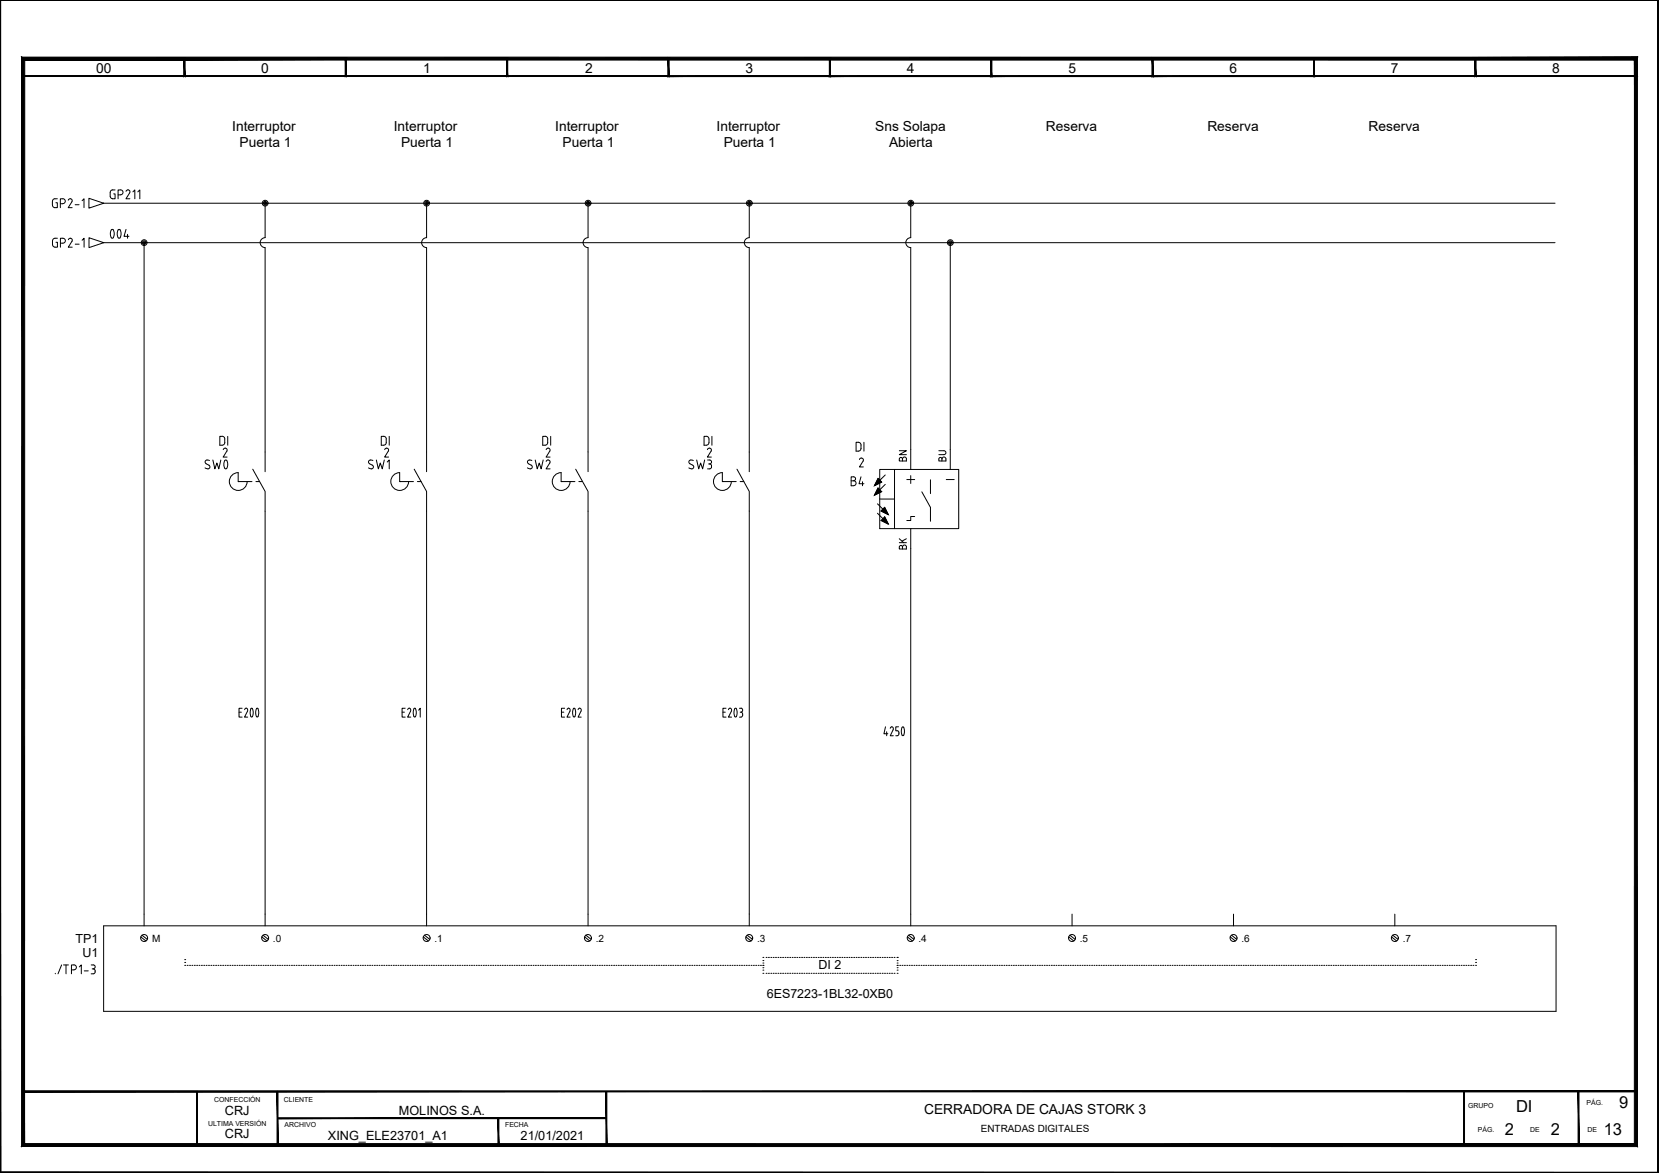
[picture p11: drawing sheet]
<svg xmlns="http://www.w3.org/2000/svg" width="420mm" height="297mm" viewBox="0 0 420 297" stroke-linecap="round" stroke-linejoin="round" font-family="sans-serif">
<g fill="#000" stroke="#000" stroke-width=".25">
<path d="M222.4 123.6l.9 .9-1.8 .9zM222.4 121.2l.9 .9-1.8 .9zM223.1 131.8l.9-.9 1 1.8zM223.1 129.4l.9-.9 1 1.8z"/>
<path d="M0 .1h419.9zM0 .1h419.9z"/>
<path d="M5.7 19.4h41.1l-.2-.3zM5.9 19.1h40.7l-40.9 .3zM5.7 14.7v4.7l.2-.3zM5.7 14.7l.2 .3v4.1zM5.7 14.7l.2 .3 40.9-.3zM5.9 15l40.9-.3-.2 .3zM46.8 14.7l-.2 .3 .2 4.4zM46.6 15l.2 4.4-.2-.3z"/>
<path d="M46.6 19.4h41.1l-.2-.3zM46.6 19.4l.2-.3h40.7zM46.6 14.7v4.7l.2-.3zM46.6 14.7l.2 .3v4.1zM46.6 14.7l.2 .3 40.9-.3zM46.8 15l40.9-.3-.2 .3zM87.7 14.7l-.2 .3 .2 4.4zM87.5 15l.2 4.4-.2-.3z"/>
<path d="M87.5 19.4h41.1l-.2-.3zM87.7 19.1h40.7l-40.9 .3zM87.5 14.7v4.7l.2-.3zM87.5 14.7l.2 .3v4.1zM87.5 14.7l.2 .3 40.9-.3zM87.7 15l40.9-.3-.2 .3zM128.6 14.7l-.2 .3 .2 4.4zM128.4 15l.2 4.4-.2-.3z"/>
<path d="M128.3 19.4h41.1l-.2-.3zM128.5 19.1h40.7l-40.9 .3zM128.3 14.7v4.7l.2-.3zM128.3 14.7l.2 .3v4.1zM128.3 14.7l.2 .3 40.9-.3zM128.5 15l40.9-.3-.2 .3zM169.4 14.7l-.2 .3 .2 4.4zM169.2 15l.2 4.4-.2-.3z"/>
<path d="M169.2 19.4h41.1l-.2-.2zM169.2 19.4l.2-.2h40.7zM169.2 14.7v4.7l.2-.2zM169.2 14.7l.2 .3v4.2zM169.2 14.7l.2 .3 40.9-.3zM169.4 15l40.9-.3-.2 .3zM210.3 14.7l-.2 .3 .2 4.4zM210.1 15l.2 4.4-.2-.2z"/>
<path d="M210 19.4h41.2l-.3-.2zM210.3 19.2h40.6l-40.9 .2zM210 14.7v4.7l.3-.2zM210 14.7l.3 .3v4.2zM210 14.7l.3 .3 40.9-.3zM210.3 15l40.9-.3-.3 .3zM251.2 14.7l-.3 .3 .3 4.4zM250.9 15l.3 4.4-.3-.2z"/>
<path d="M250.9 19.4h41.2l-.3-.2zM250.9 19.4l.3-.2h40.6zM250.9 14.7v4.7l.3-.2zM250.9 14.7l.3 .3v4.2zM250.9 14.7l.3 .3 40.9-.3zM251.2 15l40.9-.3-.3 .3zM292.1 14.7l-.3 .3 .3 4.4zM291.8 15l.3 4.4-.3-.2z"/>
<path d="M291.8 19.4h41.1l-.2-.2zM291.8 19.4l.2-.2h40.7zM291.8 14.7v4.7l.2-.2zM291.8 14.7l.2 .3v4.2zM291.8 14.7l.2 .3 40.9-.3zM292 15l40.9-.3-.2 .3zM332.9 14.7l-.2 .3 .2 4.4zM332.7 15l.2 4.4-.2-.2z"/>
<path d="M332.7 19.4h41.1l-.2-.3zM332.9 19.1h40.7l-40.9 .3zM332.7 14.7v4.7l.2-.3zM332.7 14.7l.2 .3v4.1zM332.7 14.7l.2 .3 40.9-.3zM332.9 15l40.9-.3-.2 .3zM373.8 14.7l-.2 .3 .2 4.4zM373.6 15l.2 4.4-.2-.3z"/>
<path d="M373.5 19.4h41.1l-.2-.3zM373.5 19.4l.2-.3h40.7zM373.5 14.7v4.7l.2-.3zM373.5 14.7l.2 .3v4.1zM373.5 14.7l.2 .3 40.9-.3zM373.7 15l40.9-.3-.2 .3zM414.6 14.7l-.2 .3 .2 4.4zM414.4 15l.2 4.4-.2-.3z"/>
<path d="M419.9 .1v296.7zM419.9 .1l.1 296.8zM419.9 .1l.1 296.8z"/>
<path d="M5.8 276.3v.2l408.5-.2zM5.8 276.5l408.5-.2v.2z"/>
<path d="M0 .1v296.9l.2-.2zM0 .1h.2v296.7z"/>
<path d="M5.5 290.3l408.4-.7h-407.7zM5.5 290.3l408.4-.7 .8 .8zM413.9 15.2v274.4l.8 .8zM413.9 15.2l.8-.7v275.9zM6.3 15.2h407.6l.8-.7zM5.5 14.5h409.2l-408.4 .7zM5.5 14.5l.7 275.1 .1-274.4zM5.5 14.5l.7 275.1-.7 .7z"/>
<path d="M49.8 276.4v13.6h.2zM49.8 276.4h.2v13.6z"/>
<path d="M70.2 276.4v13.6h.2zM70.2 276.4h.2v13.6z"/>
<path d="M70.3 283v.3l83.3-.3zM70.3 283.3l83.3-.3v.3z"/>
<path d="M126.1 283.2v6.8h.2zM126.1 283.2h.2v6.8z"/>
<path d="M153.5 276.4v13.7h.2zM153.5 276.4h.2v13.7z"/>
<path d="M370.7 276.4v13.6h.2zM370.7 276.4h.2v13.6z"/>
<path d="M399.7 276.4v13.6h.2zM399.7 276.4h.2v13.6z"/>
<path d="M.2 296.8l419.8 .1zM.2 296.8l419.8 .1-420 .1zM0 297h420v-.1zM0 297h420z"/>
</g>
<g fill="none" stroke="#000" stroke-width=".25">
<path d="M0 .1v296.9h420M5.8 19.2h408.5v257.2l-408.5-.1zM414.5 19.3v257.1M14.5 50.3l-1 .2a1.85 1.85 0 0 0-.2 1.7l.4 .3 .8 .1v-1.3h-.3M15.3 51.6h.6M15.9 51.6a.61 .61 0 0 0 .6-.7 .61 .61 0 0 0-.6-.6h-.6v2.3M17.3 50.7a.5 .5 0 0 1 .7-.3 .5 .5 0 0 1 .2 .7l-.9 1.5h1M19 51.8h1M20.8 50.8l.5-.5v2.3M22.5 50.2l3.8 1.3-3.8 1.2zM26.3 51.5h367.5M28.5 48.1h.6"/>
<path d="M28.5 48.1l-.4 .2a1.82 1.82 0 0 0-.1 1.6l.3 .4h.8v-1.2h-.3M30.5 48.1h-.6v2.2M30.5 48.1a.62 .62 0 0 1 .7 .6 .62 .62 0 0 1-.7 .6h-.6M31.9 48.5a.5 .5 0 0 1 .7-.4 .5 .5 0 0 1 .2 .7M32.8 48.9l-.9 1.4h1M33.7 48.6l.4-.5v2.2M34.9 48.6l.5-.5v2.2M67.1 51.5v8.7M108 51.5v8.7a1.26 1.26 0 0 0-1.2 1.2 1.26 1.26 0 0 0 1.2 1.3M148.9 51.5v8.7a1.26 1.26 0 0 0-1.2 1.2 1.26 1.26 0 0 0 1.2 1.3M189.8 51.5v8.7a1.26 1.26 0 0 0-1.3 1.2 1.26 1.26 0 0 0 1.3 1.3M230.7 51.5v8.7a1.26 1.26 0 0 0-1.3 1.2 1.26 1.26 0 0 0 1.3 1.3"/>
<path d="M26.3 61.5h367.5M36.5 61.5v172.9M67.1 62.7v56.8M67.2 60.2a1.26 1.26 0 0 0-1.3 1.2 1.26 1.26 0 0 0 1.3 1.3M108 62.7v56.8M148.9 62.7v56.8M189.8 62.7v56.8M230.7 62.7v51.2M240.7 61.8v52.1M60.3 119.7a2.25 2.25 0 0 0-2.2 2.2 2.25 2.25 0 0 0 2.2 2.3 2.25 2.25 0 0 0 2.3-2.3M64 118.8l3.1 5.6v110M101.2 119.7v2.2h3.5"/>
<path d="M101.2 119.7a2.25 2.25 0 0 0-2.2 2.2 2.25 2.25 0 0 0 2.2 2.3 2.25 2.25 0 0 0 2.3-2.3M104.9 118.8l3.1 5.6v110M142.1 119.7v2.2h3.5M142.1 119.7a2.25 2.25 0 0 0-2.2 2.2 2.25 2.25 0 0 0 2.2 2.3 2.25 2.25 0 0 0 2.3-2.3M145.8 118.8l3.1 5.6v110M182.9 119.7v2.2h3.6M183 119.7a2.25 2.25 0 0 0-2.3 2.2 2.25 2.25 0 0 0 2.3 2.3 2.25 2.25 0 0 0 2.2-2.3M186.6 118.8l3.2 5.6v110M218.6 116.8l-.9 1.4h1M222.8 118.9h20v15h-20zM226.5 118.9v15M64.8 121.9h.9"/>
<path d="M105.7 121.9h.9M146.6 121.9h.9M187.5 121.9h.9M222.2 130l1.4 1.3M222.2 127.6l1.4 1.3M222.4 123.6l-.9 1.8 1.8-.9M222.4 121.2l.9 .9-1.8 .9zM222.8 126.4h3.7M223.1 129.4l.9-.9 1 1.8zM224 130.9l1 1.8-1.9-.9M224.2 122.7l-1.4 1.3M224.2 120.3l-1.4 1.3"/>
<path d="M229.7 121.4h1.9M230.7 120.4v2M230.7 138.9v95.5M231.6 130.8h-.9v1h-1M233.5 124.6l2.1 3.9v3.5M235.6 121.5v3.5M239.6 121.4h2.1M102.6 179.4h-.8v2.2h.8M103.2 179.7a.43 .43 0 0 1 .7-.3 .43 .43 0 0 1 .1 .7M104.9 179.4l.1-.1a1.79 1.79 0 0 1 0 2.3 1.94 1.94 0 0 1-.1-2.2zM106 179.8l.4-.4v2.2M143 179.4h-.8v2.2h.8"/>
<path d="M144 179.3l.3 .3v.5M144 179.3l-.4 .4M145.2 179.5l.2-.2a1.79 1.79 0 0 1 0 2.3l-.2-.1M145.2 179.5l-.2 .8 .2 1.2M146.4 179.7a.44 .44 0 0 1 .6-.3 .44 .44 0 0 1 .2 .7M183.9 179.4h-.8v2.2h.8M184.5 179.7a.44 .44 0 0 1 .6-.3 .44 .44 0 0 1 .1 .7M186.1 179.5l.2-.2a1.79 1.79 0 0 1 0 2.3l-.2-.1-.2-.8zM187.3 179.4h.4M187.7 179.3a.51 .51 0 0 1 .4 .5 .51 .51 0 0 1-.4 .5M101.8 180.3h.6M104 180.1l-.8 1.5h.8"/>
<path d="M142.2 180.3h.6M144.3 180.1l-.7 1.5h.8M147.1 180.1l-.7 1.5h.8M183.1 180.3h.6M185.2 180.1l-.7 1.5h.8M187.5 180.3h.2M187.7 180.3l.3 .3v.7l-.7 .3M26.2 234.4h367.9v21.7h-367.9zM35.6 237.2l1.4 1.1M36 236.8l1.3 1.1M66.3 237.2l1.3 1.1M66.6 236.8l1.3 1.1"/>
<path d="M107.2 237.2l1.3 1.1M107.5 236.8l1.3 1.1M148.1 237.2l1.3 1.1M148.4 236.8l1.3 1.1M188.9 237.2l1.3 1.1M189.2 236.8l1.4 1.1M229.8 237.2l1.3 1.1M230.1 236.8l1.4 1.1M270.6 237.2l1.3 1.1M271 236.8l1.3 1.1M271.5 231.5v2.9M311.6 237.2l1.3 1.1"/>
<path d="M311.9 236.8l1.3 1.1M312.4 231.5v2.9M352.4 237.2l1.3 1.1M352.7 236.8l1.4 1.1M353.3 231.5v2.9M18.1 245.6h.6a.61 .61 0 0 0 .6-.6 .61 .61 0 0 0-.6-.6h-.6v2.2M20.1 244.8l.5-.4v2.2M21.3 245.9h1.1M23.1 244.4l.5-.1a.5 .5 0 0 1 .5 .5 .5 .5 0 0 1-.5 .5M23.3 245.3h.3M23.6 245.3l.4 .3 .1 .2M24.1 245.9v.2"/>
<path d="M24.1 246.1l-.2 .4-.8 .1M46.8 243h.1M46.8 243.7h.1M46.8 244.5h.1M47.4 244.5h.1M48 244.5h.1M48.6 244.5h.1M49.2 244.5h.1M49.8 244.5h.1M50.4 244.5h.1M51 244.5h.1M51.6 244.5h.1"/>
<path d="M52.2 244.5h.1M52.8 244.5h.1M53.4 244.5h.1M54 244.5h.1M54.6 244.5h.1M55.2 244.5h.1M55.8 244.5h.1M56.4 244.5h.1M57 244.5h.1M57.6 244.5h.1M58.2 244.5h.1M58.8 244.5h.1"/>
<path d="M59.4 244.5h.1M60 244.5h.1M60.6 244.5h.1M61.2 244.5h.1M61.8 244.5h.1M62.4 244.5h.1M63 244.5h.1M63.6 244.5h.1M64.2 244.5h.1M64.8 244.5h.1M65.4 244.5h.1M66 244.5h.1"/>
<path d="M66.6 244.5h.1M67.2 244.5h.1M67.8 244.5h.1M68.4 244.5h.1M69 244.5h.1M69.6 244.5h.1M70.2 244.5h.1M70.8 244.5h.1M71.4 244.5h.1M72 244.5h.1M72.6 244.5h.1M73.2 244.5h.1"/>
<path d="M73.8 244.5h.1M74.4 244.5h.1M75 244.5h.1M75.6 244.5h.1M76.2 244.5h.1M76.8 244.5h.1M77.4 244.5h.1M78 244.5h.1M78.6 244.5h.1M79.2 244.5h.1M79.8 244.5h.1M80.4 244.5h.1"/>
<path d="M81 244.5h.1M81.6 244.5h.1M82.2 244.5h.1M82.8 244.5h.1M83.4 244.5h.1M84 244.5h.1M84.6 244.5h.1M85.2 244.5h.1M85.8 244.5h.1M86.4 244.5h.1M87 244.5h.1M87.6 244.5h.1"/>
<path d="M88.2 244.5h.1M88.8 244.5h.1M89.4 244.5h.1M90 244.5h.1M90.6 244.5h.1M91.2 244.5h.1M91.8 244.5h.1M92.4 244.5h.1M93 244.5h.1M93.6 244.5h.1M94.2 244.5h.1M94.8 244.5h.1"/>
<path d="M95.4 244.5h.1M96 244.5h.1M96.6 244.5h.1M97.2 244.5h.1M97.8 244.5h.1M98.4 244.5h.1M99 244.5h.1M99.6 244.5h.1M100.2 244.5h.1M100.8 244.5h.1M101.4 244.5h.1M102 244.5h.1"/>
<path d="M102.6 244.5h.1M103.2 244.5h.1M103.8 244.5h.1M104.4 244.5h.1M105 244.5h.1M105.6 244.5h.1M106.2 244.5h.1M106.8 244.5h.1M107.4 244.5h.1M108 244.5h.1M108.6 244.5h.1M109.2 244.5h.1"/>
<path d="M109.8 244.5h.1M110.4 244.5h.1M111 244.5h.1M111.6 244.5h.1M112.2 244.5h.1M112.8 244.5h.1M113.4 244.5h.1M114 244.5h.1M114.6 244.5h.1M115.2 244.5h.1M115.8 244.5h.1M116.4 244.5h.1"/>
<path d="M117 244.5h.1M117.6 244.5h.1M118.2 244.5h.1M118.8 244.5h.1M119.4 244.5h.1M120 244.5h.1M120.6 244.5h.1M121.2 244.5h.1M121.8 244.5h.1M122.4 244.5h.1M123 244.5h.1M123.6 244.5h.1"/>
<path d="M124.2 244.5h.1M124.8 244.5h.1M125.4 244.5h.1M126 244.5h.1M126.6 244.5h.1M127.2 244.5h.1M127.8 244.5h.1M128.4 244.5h.1M129 244.5h.1M129.6 244.5h.1M130.2 244.5h.1M130.8 244.5h.1"/>
<path d="M131.4 244.5h.1M132 244.5h.1M132.6 244.5h.1M133.2 244.5h.1M133.8 244.5h.1M134.4 244.5h.1M135 244.5h.1M135.6 244.5h.1M136.2 244.5h.1M136.8 244.5h.1M137.4 244.5h.1M138 244.5h.1"/>
<path d="M138.6 244.5h.1M139.2 244.5h.1M139.8 244.5h.1M140.4 244.5h.1M141 244.5h.1M141.6 244.5h.1M142.2 244.5h.1M142.8 244.5h.1M143.4 244.5h.1M144 244.5h.1M144.6 244.5h.1M145.2 244.5h.1"/>
<path d="M145.8 244.5h.1M146.4 244.5h.1M147 244.5h.1M147.6 244.5h.1M148.2 244.5h.1M148.8 244.5h.1M149.4 244.5h.1M150 244.5h.1M150.6 244.5h.1M151.2 244.5h.1M151.8 244.5h.1M152.4 244.5h.1"/>
<path d="M153 244.5h.1M153.6 244.5h.1M154.2 244.5h.1M154.8 244.5h.1M155.4 244.5h.1M156 244.5h.1M156.6 244.5h.1M157.2 244.5h.1M157.8 244.5h.1M158.4 244.5h.1M159 244.5h.1M159.6 244.5h.1"/>
<path d="M160.2 244.5h.1M160.8 244.5h.1M161.4 244.5h.1M162 244.5h.1M162.6 244.5h.1M163.2 244.5h.1M163.8 244.5h.1M164.4 244.5h.1M165 244.5h.1M165.6 244.5h.1M166.2 244.5h.1M166.8 244.5h.1"/>
<path d="M167.4 244.5h.1M168 244.5h.1M168.6 244.5h.1M169.2 244.5h.1M169.8 244.5h.1M170.4 244.5h.1M171 244.5h.1M171.6 244.5h.1M172.2 244.5h.1M172.8 244.5h.1M173.4 244.5h.1M174 244.5h.1"/>
<path d="M174.6 244.5h.1M175.2 244.5h.1M175.8 244.5h.1M176.4 244.5h.1M177 244.5h.1M177.6 244.5h.1M178.2 244.5h.1M178.8 244.5h.1M179.4 244.5h.1M180 244.5h.1M180.6 244.5h.1M181.2 244.5h.1"/>
<path d="M181.8 244.5h.1M182.4 244.5h.1M183 244.5h.1M183.6 244.5h.1M184.2 244.5h.1M184.8 244.5h.1M185.4 244.5h.1M186 244.5h.1M186.6 244.5h.1M187.2 244.5h.1M187.8 244.5h.1M188.4 244.5h.1"/>
<path d="M189 244.5h.1M189.6 244.5h.1M190.2 244.5h.1M190.8 244.5h.1M191.4 244.5h.1M192 244.5h.1M192.6 244.5h.1M193.2 244.5h.1M193.2 246.5h.1M193.2 245.7h.1M193.2 245.1h.1M193.2 243.9h.1"/>
<path d="M193.2 243.3h.1M193.2 242.5h.1M194 246.5h.1M194 242.5h.1M194.6 246.5h.1M194.6 242.5h.1M195.2 246.5h.1M195.2 242.5h.1M195.8 246.5h.1M195.8 242.5h.1M196.4 246.5h.1M196.4 242.5h.1"/>
<path d="M197 246.5h.1M197 242.5h.1M197.6 246.5h.1M197.6 242.5h.1M198.2 246.5h.1M198.2 242.5h.1M198.8 246.5h.1M198.8 242.5h.1M199.4 246.5h.1M199.4 242.5h.1M200 246.5h.1M200 242.5h.1"/>
<path d="M200.6 246.5h.1M200.6 242.5h.1M201.2 246.5h.1M201.2 242.5h.1M201.8 246.5h.1M201.8 242.5h.1M202.4 246.5h.1M202.4 242.5h.1M203 246.5h.1M203 242.5h.1M203.6 246.5h.1M203.6 242.5h.1"/>
<path d="M204.2 246.5h.1M204.2 242.5h.1M204.8 246.5h.1M204.8 242.5h.1M205.4 246.5h.1M205.4 242.5h.1M206 246.5h.1M206 242.5h.1M206.6 246.5h.1M206.6 242.5h.1M207.2 246.5h.1M207.2 242.5h.1"/>
<path d="M207.8 246.5h.1M207.8 242.5h.1M208.4 246.5h.1M208.4 242.5h.1M209 246.5h.1M209 242.5h.1M209.6 246.5h.1M209.6 242.5h.1M210.2 246.5h.1M210.2 242.5h.1M210.8 246.5h.1M210.8 242.5h.1"/>
<path d="M211.4 246.5h.1M211.4 242.5h.1M212 246.5h.1M212 242.5h.1M212.6 246.5h.1M212.6 242.5h.1M213.2 246.5h.1M213.2 242.5h.1M213.8 246.5h.1M213.8 242.5h.1M214.4 246.5h.1M214.4 242.5h.1"/>
<path d="M215 246.5h.1M215 242.5h.1M215.6 246.5h.1M215.6 242.5h.1M216.2 246.5h.1M216.2 242.5h.1M216.8 246.5h.1M216.8 242.5h.1M217.4 246.5h.1M217.4 242.5h.1M218 246.5h.1M218 242.5h.1"/>
<path d="M218.6 246.5h.1M218.6 242.5h.1M219.2 246.5h.1M219.2 242.5h.1M219.8 246.5h.1M219.8 242.5h.1M220.4 246.5h.1M220.4 242.5h.1M221 246.5h.1M221 242.5h.1M221.6 246.5h.1M221.6 242.5h.1"/>
<path d="M222.2 246.5h.1M222.2 242.5h.1M222.8 246.5h.1M222.8 242.5h.1M223.4 246.5h.1M223.4 242.5h.1M224 246.5h.1M224 242.5h.1M224.6 246.5h.1M224.6 242.5h.1M225.2 246.5h.1M225.2 242.5h.1"/>
<path d="M225.8 246.5h.1M225.8 242.5h.1M226.4 246.5h.1M226.4 242.5h.1M227.2 244.5h.1M227.2 242.5h.1M227.2 243.3h.1M227.2 243.9h.1M227.2 245.1h.1M227.2 245.7h.1M227.2 246.5h.1M227.9 244.5h.1"/>
<path d="M228.5 244.5h.1M229 244.5h.1M229.7 244.5h.1M230.3 244.5h.1M230.8 244.5h.1M231.5 244.5h.1M232.1 244.5h.1M232.6 244.5h.1M233.3 244.5h.1M233.8 244.5h.1M234.4 244.5h.1M235.1 244.5h.1"/>
<path d="M235.6 244.5h.1M236.2 244.5h.1M236.9 244.5h.1M237.4 244.5h.1M238 244.5h.1M238.7 244.5h.1M239.2 244.5h.1M239.8 244.5h.1M240.5 244.5h.1M241 244.5h.1M241.6 244.5h.1M242.3 244.5h.1"/>
<path d="M242.8 244.5h.1M243.4 244.5h.1M244.1 244.5h.1M244.6 244.5h.1M245.3 244.5h.1M245.9 244.5h.1M246.4 244.5h.1M247.1 244.5h.1M247.6 244.5h.1M248.2 244.5h.1M248.9 244.5h.1M249.4 244.5h.1"/>
<path d="M250 244.5h.1M250.7 244.5h.1M251.2 244.5h.1M251.8 244.5h.1M252.5 244.5h.1M253 244.5h.1M253.6 244.5h.1M254.3 244.5h.1M254.8 244.5h.1M255.4 244.5h.1M256.1 244.5h.1M256.6 244.5h.1"/>
<path d="M257.2 244.5h.1M257.9 244.5h.1M258.4 244.5h.1M259 244.5h.1M259.7 244.5h.1M260.2 244.5h.1M260.9 244.5h.1M261.5 244.5h.1M262 244.5h.1M262.7 244.5h.1M263.2 244.5h.1M263.8 244.5h.1"/>
<path d="M264.5 244.5h.1M265 244.5h.1M265.6 244.5h.1M266.3 244.5h.1M266.8 244.5h.1M267.4 244.5h.1M268.1 244.5h.1M268.6 244.5h.1M269.2 244.5h.1M269.9 244.5h.1M270.4 244.5h.1M271 244.5h.1"/>
<path d="M271.7 244.5h.1M272.2 244.5h.1M272.8 244.5h.1M273.5 244.5h.1M274 244.5h.1M274.6 244.5h.1M275.3 244.5h.1M275.8 244.5h.1M276.5 244.5h.1M277.1 244.5h.1M277.6 244.5h.1M278.3 244.5h.1"/>
<path d="M278.8 244.5h.1M279.4 244.5h.1M280.1 244.5h.1M280.6 244.5h.1M281.2 244.5h.1M281.9 244.5h.1M282.4 244.5h.1M283 244.5h.1M283.7 244.5h.1M284.2 244.5h.1M284.8 244.5h.1M285.5 244.5h.1"/>
<path d="M286 244.5h.1M286.6 244.5h.1M287.3 244.5h.1M287.8 244.5h.1M288.4 244.5h.1M289.1 244.5h.1M289.6 244.5h.1M290.2 244.5h.1M290.9 244.5h.1M291.4 244.5h.1M292.1 244.5h.1M292.7 244.5h.1"/>
<path d="M293.2 244.5h.1M293.9 244.5h.1M294.4 244.5h.1M295 244.5h.1M295.7 244.5h.1M296.2 244.5h.1M296.8 244.5h.1M297.5 244.5h.1M298 244.5h.1M298.6 244.5h.1M299.3 244.5h.1M299.8 244.5h.1"/>
<path d="M300.4 244.5h.1M301.1 244.5h.1M301.6 244.5h.1M302.2 244.5h.1M302.9 244.5h.1M303.4 244.5h.1M304 244.5h.1M304.7 244.5h.1M305.2 244.5h.1M305.8 244.5h.1M306.5 244.5h.1M307 244.5h.1"/>
<path d="M307.6 244.5h.1M308.3 244.5h.1M308.8 244.5h.1M309.5 244.5h.1M310 244.5h.1M310.6 244.5h.1M311.3 244.5h.1M311.8 244.5h.1M312.4 244.5h.1M313.1 244.5h.1M313.6 244.5h.1M314.2 244.5h.1"/>
<path d="M314.9 244.5h.1M315.4 244.5h.1M316 244.5h.1M316.7 244.5h.1M317.2 244.5h.1M317.8 244.5h.1M318.5 244.5h.1M319 244.5h.1M319.6 244.5h.1M320.3 244.5h.1M320.8 244.5h.1M321.4 244.5h.1"/>
<path d="M322.1 244.5h.1M322.6 244.5h.1M323.2 244.5h.1M323.8 244.5h.1M324.4 244.5h.1M325.1 244.5h.1M325.6 244.5h.1M326.2 244.5h.1M326.9 244.5h.1M327.4 244.5h.1M328 244.5h.1M328.7 244.5h.1"/>
<path d="M329.2 244.5h.1M329.8 244.5h.1M330.5 244.5h.1M331 244.5h.1M331.6 244.5h.1M332.3 244.5h.1M332.8 244.5h.1M333.4 244.5h.1M334.1 244.5h.1M334.6 244.5h.1M335.2 244.5h.1M335.9 244.5h.1"/>
<path d="M336.4 244.5h.1M337 244.5h.1M337.7 244.5h.1M338.2 244.5h.1M338.8 244.5h.1M339.4 244.5h.1M340 244.5h.1M340.7 244.5h.1M341.2 244.5h.1M341.8 244.5h.1M342.5 244.5h.1M343 244.5h.1"/>
<path d="M343.6 244.5h.1M344.3 244.5h.1M344.8 244.5h.1M345.4 244.5h.1M346.1 244.5h.1M346.6 244.5h.1M347.2 244.5h.1M347.9 244.5h.1M348.4 244.5h.1M349 244.5h.1M349.7 244.5h.1M350.2 244.5h.1"/>
<path d="M350.8 244.5h.1M351.5 244.5h.1M352 244.5h.1M352.6 244.5h.1M353.3 244.5h.1M353.8 244.5h.1M354.4 244.5h.1M355 244.5h.1M355.6 244.5h.1M356.2 244.5h.1M356.8 244.5h.1M357.4 244.5h.1"/>
<path d="M358.1 244.5h.1M358.6 244.5h.1M359.2 244.5h.1M359.9 244.5h.1M360.4 244.5h.1M361 244.5h.1M361.7 244.5h.1M362.2 244.5h.1M362.8 244.5h.1M363.5 244.5h.1M364 244.5h.1M364.6 244.5h.1"/>
<path d="M365.3 244.5h.1M365.8 244.5h.1M366.4 244.5h.1M367.1 244.5h.1M367.6 244.5h.1M368.2 244.5h.1M368.9 244.5h.1M369.4 244.5h.1M370 244.5h.1M370.6 244.5h.1M371.2 244.5h.1M371.8 244.5h.1"/>
<path d="M372.4 244.5h.1M373 244.5h.1M373.7 243h.1M373.7 243.7h.1M373.7 244.5h.1M5.8 276.4h44.1v13.6h-44.1z"/>
<circle cx="67.2" cy="51.5" r=".73"/>
<circle cx="67.2" cy="51.5" r=".46"/>
<circle cx="67.2" cy="51.5" r=".22"/>
<circle cx="108" cy="51.5" r=".73"/>
<circle cx="108" cy="51.5" r=".46"/>
<circle cx="108" cy="51.5" r=".22"/>
<circle cx="148.9" cy="51.5" r=".73"/>
<circle cx="148.9" cy="51.5" r=".46"/>
<circle cx="148.9" cy="51.5" r=".22"/>
<circle cx="189.8" cy="51.5" r=".73"/>
<circle cx="189.8" cy="51.5" r=".46"/>
<circle cx="189.8" cy="51.5" r=".22"/>
<circle cx="230.7" cy="51.5" r=".73"/>
<circle cx="230.7" cy="51.5" r=".46"/>
<circle cx="230.7" cy="51.5" r=".22"/>
<circle cx="240.7" cy="61.4" r=".73"/>
<circle cx="240.7" cy="61.4" r=".46"/>
<circle cx="240.7" cy="61.4" r=".22"/>
<circle cx="36.5" cy="237.5" r=".88"/>
<circle cx="67.2" cy="237.5" r=".88"/>
<circle cx="108" cy="237.5" r=".88"/>
<circle cx="148.9" cy="237.5" r=".88"/>
<circle cx="189.7" cy="237.5" r=".88"/>
<circle cx="230.6" cy="237.5" r=".88"/>
<circle cx="271.5" cy="237.5" r=".88"/>
<circle cx="312.4" cy="237.5" r=".88"/>
<circle cx="353.3" cy="237.5" r=".88"/>
</g>
<g font-size="7.9">
<text x="23.6" y="62.4">004</text>
<text x="49.4" y="121">SW0</text>
</g>
<g font-size="7.5">
<text x="91" y="121">SW1</text>
<text x="131.2" y="121">SW2</text>
<text x="172.2" y="121">SW3</text>
</g>
<text font-size="7.1" x="59.3" y="183.4">E200</text>
<text font-size="6.6" x="222.6" y="188">4250</text>
<g font-size="5.3">
<text x="12" y="63.9">GP2-1</text>
<text x="58.6" y="113.9" transform="rotate(-90 58.6 113.9)">DI</text>
<text x="99.5" y="113.9" transform="rotate(-90 99.5 113.9)">DI</text>
<text x="140.4" y="113.9" transform="rotate(-90 140.4 113.9)">DI</text>
<text x="181.3" y="113.9" transform="rotate(-90 181.3 113.9)">DI</text>
<text x="215.5" y="115.4">DI</text>
<text x="240.6" y="117.8" transform="rotate(-90 240.6 117.8)">BU</text>
<text x="214.5" y="124.2">B4</text>
</g>
<g font-size="4.9">
<text x="230.4" y="117.8" transform="rotate(-90 230.4 117.8)">BN</text>
<text x="230.4" y="140.4" transform="rotate(-90 230.4 140.4)">BK</text>
<text x="16.6" y="248" transform="rotate(-90 16.6 248)">./</text>
</g>
<g font-size="4.2">
<text x="383.9" y="281.6">DI</text>
<text x="410.1" y="280.7">9</text>
<text x="381.1" y="287.5">2</text>
<text x="392.8" y="287.5">2</text>
<text x="406.1" y="287.5">13</text>
</g>
<g font-size="3.5">
<text x="24.3" y="18.4">00</text>
<text x="66.2" y="18.4">0</text>
<text x="107.2" y="18.4">1</text>
<text x="148.2" y="18.4">2</text>
<text x="188.8" y="18.4">3</text>
<text x="229.7" y="18.4">4</text>
<text x="270.6" y="18.4">5</text>
<text x="311.4" y="18.4">6</text>
<text x="352.3" y="18.4">7</text>
<text x="393.1" y="18.4">8</text>
<text x="58.8" y="33.1">Interruptor</text>
<text x="99.7" y="33.1">Interruptor</text>
<text x="140.6" y="33.1">Interruptor</text>
<text x="181.5" y="33.1">Interruptor</text>
<text x="221.7" y="33.1">Sns Solapa</text>
<text x="264.9" y="33.1">Reserva</text>
<text x="305.8" y="33.1">Reserva</text>
<text x="346.6" y="33.1">Reserva</text>
<text x="60.7" y="37.3">Puerta 1</text>
<text x="101.6" y="37.3">Puerta 1</text>
<text x="142.5" y="37.3">Puerta 1</text>
<text x="183.3" y="37.3">Puerta 1</text>
<text x="225.1" y="37.3">Abierta</text>
<text x="234" y="282.1">CERRADORA DE CAJAS STORK 3</text>
</g>
<g font-size="3.2">
<text x="19.2" y="238.8">TP1</text>
<text x="20.9" y="242.5">U1</text>
<text x="207.3" y="245.5">DI 2</text>
<text x="194.2" y="252.6">6ES7223-1BL32-0XB0</text>
<text x="57" y="282.3">CRJ</text>
<text x="101" y="282.3">MOLINOS S.A.</text>
<text x="57" y="288.3">CRJ</text>
<text x="83" y="288.6">XING_ELE23701_A1</text>
<text x="131.8" y="288.6">21/01/2021</text>
</g>
<g font-size="2.5">
<text x="38.5" y="238.5">M</text>
<text x="69.1" y="238.5">.0</text>
<text x="110" y="238.5">.1</text>
<text x="150.9" y="238.5">.2</text>
<text x="191.7" y="238.5">.3</text>
<text x="232.6" y="238.5">.4</text>
<text x="273.5" y="238.5">.5</text>
<text x="314.4" y="238.5">.6</text>
<text x="355.2" y="238.5">.7</text>
<text x="248.4" y="286.6">ENTRADAS DIGITALES</text>
</g>
<g font-size="1.8">
<text x="54.2" y="279">CONFECCIÓN</text>
<text x="71.9" y="279">CLIENTE</text>
<text x="371.8" y="280.6">GRUPO</text>
<text x="401.8" y="279.8">PÁG.</text>
<text x="52.7" y="285">ULTIMA VERSIÓN</text>
<text x="72.1" y="285.3">ARCHIVO</text>
<text x="127.9" y="285.3">FECHA</text>
<text x="374.3" y="286.6">PÁG.</text>
<text x="387.5" y="286.6">DE</text>
<text x="402" y="286.6">DE</text>
</g>
</svg>
